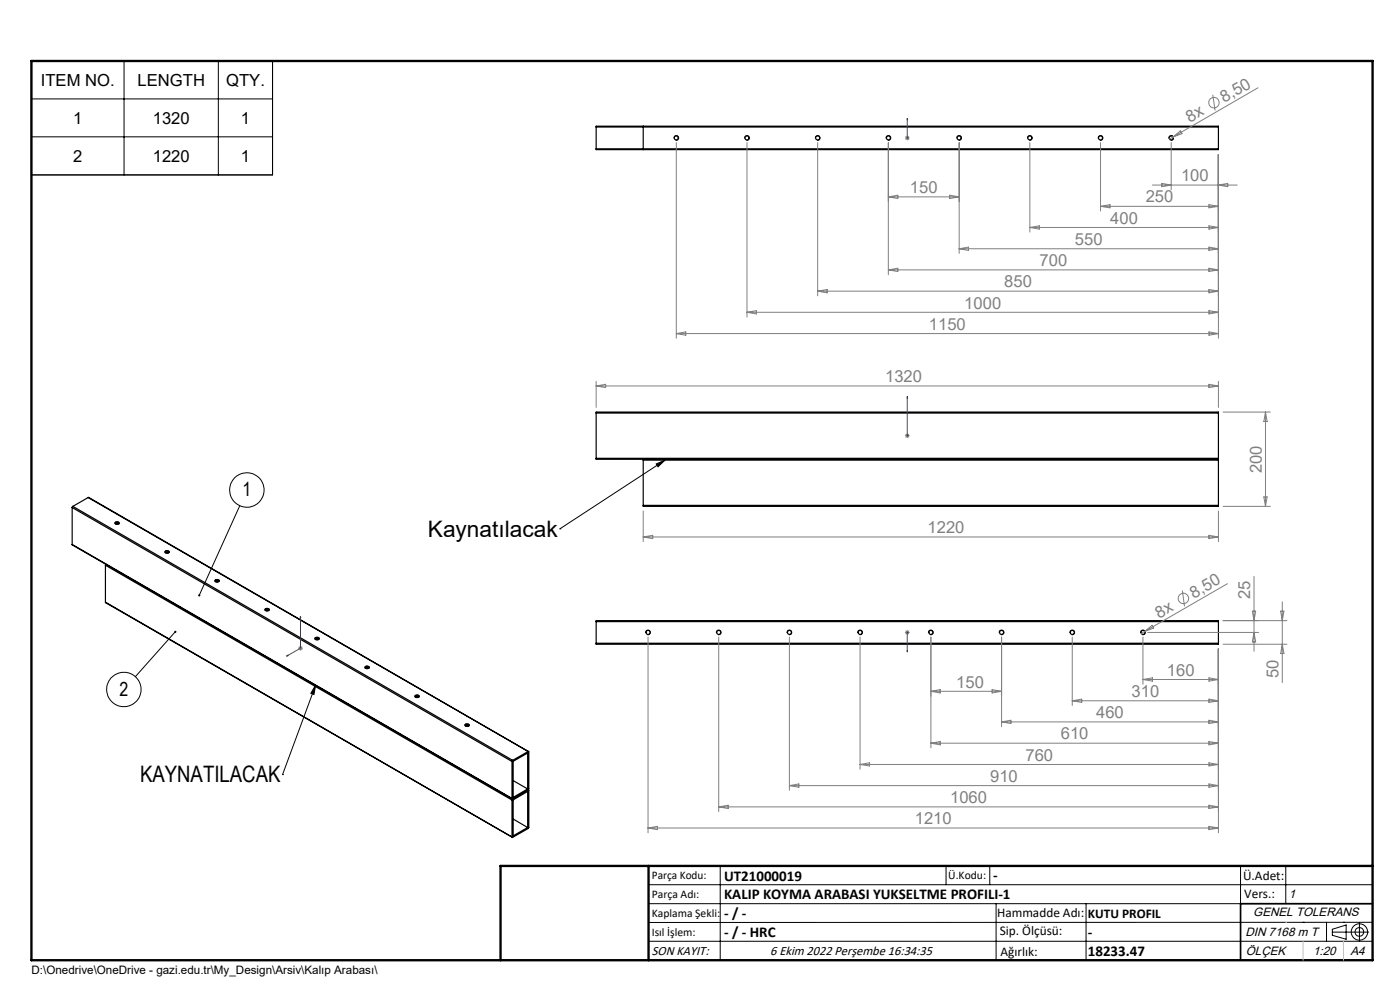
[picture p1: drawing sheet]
<svg xmlns="http://www.w3.org/2000/svg" width="297mm" height="210mm" viewBox="0 0 297 210" stroke-linecap="round" stroke-linejoin="round" font-family="sans-serif">
<g fill="none" stroke="#000" stroke-width=".25">
<path d="M126.5 31.6v.1h132v-.1M126.5 26.9v-.1h132v.1M126.5 26.9v4.7M126.5 31.6h132M126.5 26.9h132M136.5 26.8v4.9M258.5 26.9v4.7M126.5 87.6v-.2h132v.2M126.5 97.2v.2h132M126.5 87.6h132M126.5 97.2h132M126.5 87.6v9.6"/>
<path d="M136.5 97.4v.2M136.5 97.6v9.6M136.5 97.6h122M258.5 97.4v.2M258.5 97.2v.2M258.5 87.6v9.6M258.5 97.6v9.6M15.3 115.5l93.4 54M15.3 107.7l93.3 53.8M15.3 115.5l93.3 53.9M15.3 107.7v7.8M15.5 107.4l-.2 .3"/>
<path d="M15.5 107.4l93.3 53.9M18.7 105.5l93.4 53.9M18.7 105.5l93.3 53.9M18.7 105.5l-3.2 1.9M22.4 119.9l86.2 49.8M22.4 119.9v7.8M22.5 119.7l-.1 .2M24.4 110.9l.2-.1a.36 .36 0 0 1 .4-.1 .36 .36 0 0 1 .2 .4l-.1 .1a.47 .47 0 0 1-.7-.3zM24.5 111.1h.7M35.1 117.2h.7M35.1 116.9h.1a.35 .35 0 0 1 .5-.1 .35 .35 0 0 1 .1 .4 .37 .37 0 0 1-.5 .2 .37 .37 0 0 1-.2-.5zM136.5 107.2v.2h122v-.2"/>
<path d="M136.5 107.2h122M22.4 127.7l86.3 49.9M22.4 127.7l86.2 49.8M45.7 123.1l.1-.1a.36 .36 0 0 1 .4-.1 .36 .36 0 0 1 .2 .5h-.1a.37 .37 0 0 1-.4 .1 .37 .37 0 0 1-.2-.4zM45.7 123.3h.7M56.3 129.5h.7M56.4 129.1h.1a.3 .3 0 0 1 .4 0 .3 .3 0 0 1 0 .4 .37 .37 0 0 1-.4 .1 .37 .37 0 0 1-.2-.4zM66.9 135.3h.1a.37 .37 0 0 1 .4-.2 .37 .37 0 0 1 .2 .5h-.1a.37 .37 0 0 1-.4 .1 .37 .37 0 0 1-.2-.4zM66.9 135.6h.7M126.5 131.9v-.3h132v.3M126.5 136.4v.3h132v-.3M126.5 131.9v4.5"/>
<path d="M126.5 131.9h132M126.5 136.4h132M258.5 131.9v4.5M77.5 141.5a.45 .45 0 0 1 .5-.2 .45 .45 0 0 1 .3 .4h-.1a.39 .39 0 0 1-.4 .1 .39 .39 0 0 1-.3-.3zM77.5 141.7h.7M88.1 147.6a.48 .48 0 0 1 .8 .2 .44 .44 0 0 1-.5 .2 .44 .44 0 0 1-.3-.4zM88.1 147.8l.4-.1 .3 .1M98.7 153.7h.1a.41 .41 0 0 1 .4-.1 .41 .41 0 0 1 .3 .3l-.2 .1a.39 .39 0 0 1-.4 .1 .39 .39 0 0 1-.2-.4zM98.7 153.9h.7M112 159.4h.2v7.9l-.2 .3M112 159.4l-3.2 1.9M108.6 169.4l.2 .1"/>
<path d="M108.6 161.5v7.9M108.6 169.7v7.8M108.8 169.5l-.2 .2M108.8 161.3l-.2 .2M108.9 169.7l3-1.8v7.6l-3 1.8zM108.9 161.5l3-1.8v7.6l-3 1.8zM108.9 173.7l3 1.8M108.9 165.6l3 1.7M112 167.6h.2v7.9l-.2 .2-3.3 2-.1-.2M112 167.6l-3.2 1.9M112.1 167.5v.1M106.2 203.7h185"/>
<circle cx="143.5" cy="29.3" r=".43"/>
<circle cx="158.5" cy="29.3" r=".43"/>
<circle cx="173.5" cy="29.3" r=".43"/>
<circle cx="188.5" cy="29.3" r=".44"/>
<circle cx="203.5" cy="29.3" r=".43"/>
<circle cx="218.5" cy="29.3" r=".43"/>
<circle cx="233.5" cy="29.3" r=".43"/>
<circle cx="248.5" cy="29.3" r=".43"/>
<circle cx="137.5" cy="134.1" r=".43"/>
<circle cx="152.5" cy="134.1" r=".43"/>
<circle cx="167.5" cy="134.1" r=".43"/>
<circle cx="182.5" cy="134.1" r=".43"/>
<circle cx="197.5" cy="134.1" r=".43"/>
<circle cx="212.5" cy="134.1" r=".43"/>
<circle cx="227.5" cy="134.1" r=".43"/>
<circle cx="242.5" cy="134.1" r=".43"/>
</g>
<g fill="none" stroke="#808080" stroke-width=".21">
<path d="M266.9 18.6l-18.1 10.5M143.5 30.3v41.4M158.5 30.3v37M173.5 30.3v32.5M188.5 30.3v28M192 29.3h1M192.1 28.9l.7 .7M192.5 28.7v1.1M192.8 28.9l-.7 .7M203.5 30.3v23.5M218.5 30.3v18.9M233.5 30.3v14.5"/>
<path d="M244.5 39.3h18M246.5 38.9l2 .4-2 .3zM248.5 30.3v9.9M248.8 29.1l-.7 .4M248.8 29.1l1.6-1.3 .4 .6zM257.3 20.1l.5 3.4M258.5 32.8v38.9M258.5 39.3l2-.4v.7zM188.5 57.2h70M188.5 57.2l2-.3v.7zM188.5 41.8l2-.4v.7zM188.5 41.8h15"/>
<path d="M201.5 41.4l2 .4-2 .3zM203.5 52.8h55M203.5 52.8l2-.4v.7zM218.5 48.3h40M218.5 48.3l2-.4v.7zM233.5 43.8h25M233.5 43.8l2-.4v.7zM256.5 43.4l2 .4-2 .3zM256.5 47.9l2 .4-2 .3zM256.5 52.4l2 .4-2 .3zM256.5 56.9l2 .3-2 .4zM143.5 70.8h115"/>
<path d="M143.5 70.8l2-.4v.7zM158.5 66.2h100M158.5 66.2l2-.3v.7zM173.5 61.8h85M173.5 61.8l2-.4v.7zM256.5 61.4l2 .4-2 .3zM256.5 65.9l2 .3-2 .4zM256.5 70.4l2 .4-2 .3zM126.5 80.9v5.5M126.5 81.9h132M126.5 81.9l2-.4v.7zM192 92.4h1"/>
<path d="M192.1 92.1l.7 .7M192.5 91.9v1M192.8 92.1l-.7 .7M256.5 81.5l2 .4-2 .3zM258.5 80.9v5.5M259.5 87.4h10M268.5 87.4v20M268.5 87.4l.3 2h-.7zM136.5 108.4v6.5M136.5 113.9h122M136.5 113.9l2-.3v.7zM256.5 113.6l2 .3-2 .4z"/>
<path d="M258.5 108.4v6.5M259.5 107.4h10M268.1 105.4h.7l-.3 2zM63.2 137.5h1M63.4 137.2l.7 .7M63.7 137v1M64.1 137.2l-.7 .7M137.5 135.1v41.6M152.5 135.1v37M167.5 135.1v32.5M182.5 135.1v28.1M192 134.2h1"/>
<path d="M192.1 133.8l.7 .7M192.5 133.7v.9M192.8 133.8l-.7 .7M197.5 135.1v23.5M212.5 135.1v19.1M227.5 135.1v14.5M242.5 135.1v10.1M242.9 133.9l-.8 .5M242.9 133.9l1.5-1.3 .4 .6zM243.5 134.2h23.5M250.8 125.3l.5 3.3M258.5 137.6v39.1"/>
<path d="M259.5 131.6h13.5M259.5 136.7h13.5M260.4 123.8l-17.5 10.1M265.7 129.6h.7l-.4 2zM266 122.3v15.8M266 134.2l.4 2h-.7zM271.7 129.6h.7l-.4 2zM272 127.7v17.1M272 136.7l.4 1.9h-.7zM197.5 146.6l2-.3v.7zM197.5 146.6h15M197.5 157.6h61"/>
<path d="M197.5 157.6l2-.3v.7zM210.5 146.3l2 .3-2 .4zM212.5 153.1h46M212.5 153.1l2-.3v.7zM227.5 148.7h31M227.5 148.7l2-.4v.7zM242.5 144.1h16M242.5 144.1l2-.3v.7zM256.5 143.8l2 .3-2 .4zM256.5 148.3l2 .4-2 .3zM256.5 152.8l2 .3-2 .4zM256.5 157.3l2 .3-2 .4z"/>
<path d="M137.5 175.6h121M137.5 175.6l2-.3v.7zM152.5 171.2h106M152.5 171.2l2-.4v.7zM167.5 166.6h91M167.5 166.6l2-.3v.7zM182.5 162.2h76M182.5 162.2l2-.4v.7zM256.5 161.8l2 .4-2 .3zM256.5 166.3l2 .3-2 .4zM256.5 170.8l2 .4-2 .3zM256.5 175.3l2 .3-2 .4z"/>
<circle cx="257.5" cy="21.8" r="1.1"/>
<circle cx="251.1" cy="126.9" r="1.11"/>
</g>
<g fill="none" stroke="#000" stroke-width=".21">
<path d="M6.7 12.9h51.1v24.2h-51.1zM26.3 12.9v24.2M46.3 12.9v24.2M6.7 21h51.1M6.7 29h51.1M143 29.4a.5 .5 0 0 1 .4-.6 .5 .5 0 0 1 .6 .5 .5 .5 0 0 1-.7 .4M158 29.4a.5 .5 0 0 1 .4-.6 .5 .5 0 0 1 .5 .5 .5 .5 0 0 1-.6 .4M173 29.4a.48 .48 0 0 1 .4-.6 .48 .48 0 0 1 .6 .5 .48 .48 0 0 1-.6 .4M188 29.4a.5 .5 0 0 1 .4-.6 .5 .5 0 0 1 .6 .5 .5 .5 0 0 1-.7 .4M203 29.4a.5 .5 0 0 1 .4-.6 .5 .5 0 0 1 .6 .5 .5 .5 0 0 1-.7 .4M218 29.4a.5 .5 0 0 1 .4-.6 .5 .5 0 0 1 .6 .5 .5 .5 0 0 1-.7 .4M233 29.4a.5 .5 0 0 1 .4-.6 .5 .5 0 0 1 .5 .5 .5 .5 0 0 1-.6 .4"/>
<path d="M248 29.4a.48 .48 0 0 1 .4-.6 .48 .48 0 0 1 .6 .5 .48 .48 0 0 1-.6 .4M139.2 98.4l1.9-.8-1.5 1.4zM141.1 97.6l-22.3 14.6M24.4 110.8a.44 .44 0 0 1 .6-.2 .44 .44 0 0 1 .2 .6h-.1a.42 .42 0 0 1-.5 .1 .42 .42 0 0 1-.2-.5zM35 117a.51 .51 0 0 1 .5-.2 .51 .51 0 0 1 .4 .4l-.1 .1a.54 .54 0 0 1-.8-.3zM50.9 107.3l-8.6 19M118.8 112.2h.1M37.2 134l-8.5 9.5M45.7 123a.46 .46 0 0 1 .5-.1 .46 .46 0 0 1 .3 .4 .52 .52 0 0 1-.5 .2 .52 .52 0 0 1-.4-.4zM56.2 129.2a.44 .44 0 0 1 .6-.2 .44 .44 0 0 1 .2 .5l-.1 .1a.42 .42 0 0 1-.5 0 .42 .42 0 0 1-.2-.4zM66.8 135.4l.2-.2a.41 .41 0 0 1 .5-.1 .41 .41 0 0 1 .2 .5 .53 .53 0 0 1-.9-.2zM137 134.3a.5 .5 0 0 1 .5-.6 .5 .5 0 0 1 .5 .5 .5 .5 0 0 1-.7 .4"/>
<path d="M152 134.3a.5 .5 0 0 1 .5-.6 .5 .5 0 0 1 .5 .5 .5 .5 0 0 1-.7 .4M167 134.3a.49 .49 0 0 1 .5-.6 .49 .49 0 0 1 .5 .5 .49 .49 0 0 1-.6 .4M182 134.3a.49 .49 0 0 1 .5-.6 .49 .49 0 0 1 .5 .5 .49 .49 0 0 1-.6 .4M197 134.3a.5 .5 0 0 1 .5-.6 .5 .5 0 0 1 .5 .5 .5 .5 0 0 1-.7 .4M212 134.3a.5 .5 0 0 1 .5-.6 .5 .5 0 0 1 .5 .5 .5 .5 0 0 1-.7 .4M227 134.3a.5 .5 0 0 1 .5-.6 .5 .5 0 0 1 .5 .5 .5 .5 0 0 1-.7 .4M242 134.3a.49 .49 0 0 1 .5-.6 .49 .49 0 0 1 .5 .5 .49 .49 0 0 1-.6 .4M67 145.3l-7.1 19M67 145.3l-.4 2-.7-.2zM77.5 141.3h.1a.43 .43 0 0 1 .5 0 .43 .43 0 0 1 .2 .4l-.3 .1a.36 .36 0 0 1-.4 .1 .36 .36 0 0 1-.1-.5zM88.1 147.5h.1a.41 .41 0 0 1 .5-.1 .41 .41 0 0 1 .2 .5 .46 .46 0 0 1-.6 .1 .46 .46 0 0 1-.2-.5zM98.7 153.6a.49 .49 0 0 1 .6-.1 .49 .49 0 0 1 .3 .4 .47 .47 0 0 1-.6 .3 .47 .47 0 0 1-.3-.5z"/>
<path d="M59.9 164.3h.1M137.6 187.7h153.6M137.6 191.7h153.6M137.6 199.7h153.6M152.8 183.7v20M200.7 183.7v4M210 183.7v4M211.3 191.7v12M230.4 191.7v12M263.2 183.7v20M272.8 183.7v8M276.4 195.6h.1"/>
<path d="M281.4 195.6v4.1M282.6 197.7h7.8M282.6 197.1l3-.9v3l-3-.8zM285 195.6h.1M288.4 195.8v3.8M291.2 195.6l-153.6 .1"/>
<circle cx="52.4" cy="103.9" r="3.6"/>
<circle cx="26.3" cy="146.3" r="3.7"/>
<circle cx="288.4" cy="197.7" r="1.74"/>
<circle cx="288.4" cy="197.7" r=".93"/>
</g>
<g fill="none" stroke="#00f" stroke-width=".21">
<path d="M192.5 25.1v.4v-.4M192.5 29.2v.1zM192.5 29.3h.1M192.5 25.1v4.2M192.5 92.3v.2zM192.5 84.1v.4v-.4M192.5 92.4h.1M192.5 84.1v8.3M60.8 139.2l.3-.2v.1zM63.7 130.7v6.8l-2.9 1.7M63.7 130.7l.1 .3-.1 .1zM192.5 138.3v-.4v.4"/>
<path d="M192.5 134v.3zM192.5 134.2h.1M192.5 134.2v4.1"/>
</g>
<path d="M291.2 191.7h-28v12" fill="none" stroke="#000" stroke-width=".35"/>
<path d="M6.7 12.9h284.5v190.8h-284.5zM137.6 183.7v20M291.2 183.7h-185v20" fill="none" stroke="#000" stroke-width=".5"/>
<path d="M272.8 195.6h.1M276.4 199.7v4M285 199.7v4" fill="none" stroke="#c0c0c0" stroke-width=".21"/>
<g fill="#000">
<path d="M139.2 98.4l1.9-.8-1.5 1.4zM67 145.3l-.4 2-.7-.2z"/>
<path d="M42.1 126.1v.3l.1 .1 .1-.2-.1 .2a.24 .24 0 0 0 .3-.2 .24 .24 0 0 0-.4-.2zM37 133.9l.1 .4 .3-.3v-.1l-.2 .1 .1-.2z"/>
</g>
<g fill="#00f">
<path d="M192.5 92.3v.2zM192.5 84.1v.4z"/>
<path d="M192.5 137.9v.4zM192.5 134v.3z"/>
<path d="M60.8 139.2l.3-.1v-.1zM63.7 130.7v.4l.1-.1z"/>
<path d="M192.5 25.1v.4zM192.5 29.2v.1z"/>
</g>
<g font-size="4.8">
<text x="90.8" y="113.8">Kaynatılacak</text>
<text x="29.7" y="166">KAYNATILACAK</text>
</g>
<g font-size="4.1">
<text x="51.4" y="105.3">1</text>
<text x="25.4" y="147.6">2</text>
</g>
<g font-size="3.5">
<text x="8.7" y="18.2">ITEM NO.</text>
<text x="29.2" y="18.2">LENGTH</text>
<text x="48" y="18.2">QTY.</text>
<text x="15.5" y="26.3">1</text>
<text x="32.4" y="26.3">1320</text>
<text x="51.1" y="26.3">1</text>
<text x="15.5" y="34.3">2</text>
<text x="32.4" y="34.3">1220</text>
<text x="51.1" y="34.3">1</text>
</g>
<g font-size="3.5" fill="#808080">
<text x="259.7" y="21.9" transform="rotate(-30 259.7 21.9)">8,50</text>
<text x="252.4" y="26.1" transform="rotate(-30 252.4 26.1)">8x</text>
<text x="193" y="41">150</text>
<text x="250.5" y="38.4">100</text>
<text x="235.5" y="47.5">400</text>
<text x="243" y="42.9">250</text>
<text x="228" y="52">550</text>
<text x="220.5" y="56.5">700</text>
<text x="204.6" y="65.5">1000</text>
<text x="213" y="61">850</text>
<text x="197.1" y="70">1150</text>
<text x="187.8" y="81.1">1320</text>
<text x="267.7" y="100.3" transform="rotate(-90 267.7 100.3)">200</text>
<text x="196.8" y="113.1">1220</text>
<text x="245.9" y="131.3" transform="rotate(-30 245.9 131.3)">8x</text>
<text x="253.2" y="127" transform="rotate(-30 253.2 127)">8,50</text>
<text x="265.2" y="127.2" transform="rotate(-90 265.2 127.2)">25</text>
<text x="247.5" y="143.3">160</text>
<text x="271.3" y="143.8" transform="rotate(-90 271.3 143.8)">50</text>
<text x="202.9" y="145.8">150</text>
<text x="240" y="147.8">310</text>
<text x="232.5" y="152.3">460</text>
<text x="217.5" y="161.3">760</text>
<text x="225" y="156.8">610</text>
<text x="210" y="165.8">910</text>
<text x="201.6" y="170.3">1060</text>
<text x="194.1" y="174.8">1210</text>
</g>
<g font-size="3.2">
<text x="153.6" y="186.8">UT21000019</text>
<text x="153.6" y="190.8">KALIP KOYMA ARABASI YUKSELTME PROFILI-1</text>
<text x="210.7" y="186.6">-</text>
<text x="153.6" y="194.8">- / -</text>
<text x="153.6" y="198.8">- / - HRC</text>
<text x="230.8" y="198.7">-</text>
<text x="230.8" y="202.8">18233.47</text>
</g>
<g font-size="2.8">
<text x="263.7" y="186.7">Ü.Adet:</text>
<text x="263.9" y="190.5">Vers.:</text>
<text x="211.5" y="194.5">Hammadde Adı:</text>
<text x="230.8" y="194.7">KUTU PROFIL</text>
<text x="138.3" y="202.6">SON KAYIT:</text>
<text x="163.4" y="202.6">6 Ekim 2022 Perşembe 16:34:35</text>
<text x="212.1" y="198.4">Sip. Ölçüsü:</text>
<text x="212.2" y="202.7">Ağırlık:</text>
</g>
<g font-size="2.6">
<text x="273.4" y="190.4">1</text>
<text x="265.9" y="194.4">GENEL TOLERANS</text>
<text x="264.2" y="198.5">DIN 7168 m T</text>
<text x="264.3" y="202.6">ÖLÇEK</text>
<text x="278.5" y="202.6">1:20</text>
<text x="286.5" y="202.6">A4</text>
</g>
<g font-size="2.5">
<text x="138.3" y="186.4">Parça Kodu:</text>
<text x="138.3" y="190.5">Parça Adı:</text>
<text x="201.2" y="186.5">Ü.Kodu:</text>
<text x="138.3" y="194.5">Kaplama Şekli:</text>
<text x="138.3" y="198.6">Isıl İşlem:</text>
<text x="6.7" y="206.7">D:\Onedrive\OneDrive - gazi.edu.tr\My_Design\Arsiv\Kalıp Arabası\</text>
</g>
</svg>
